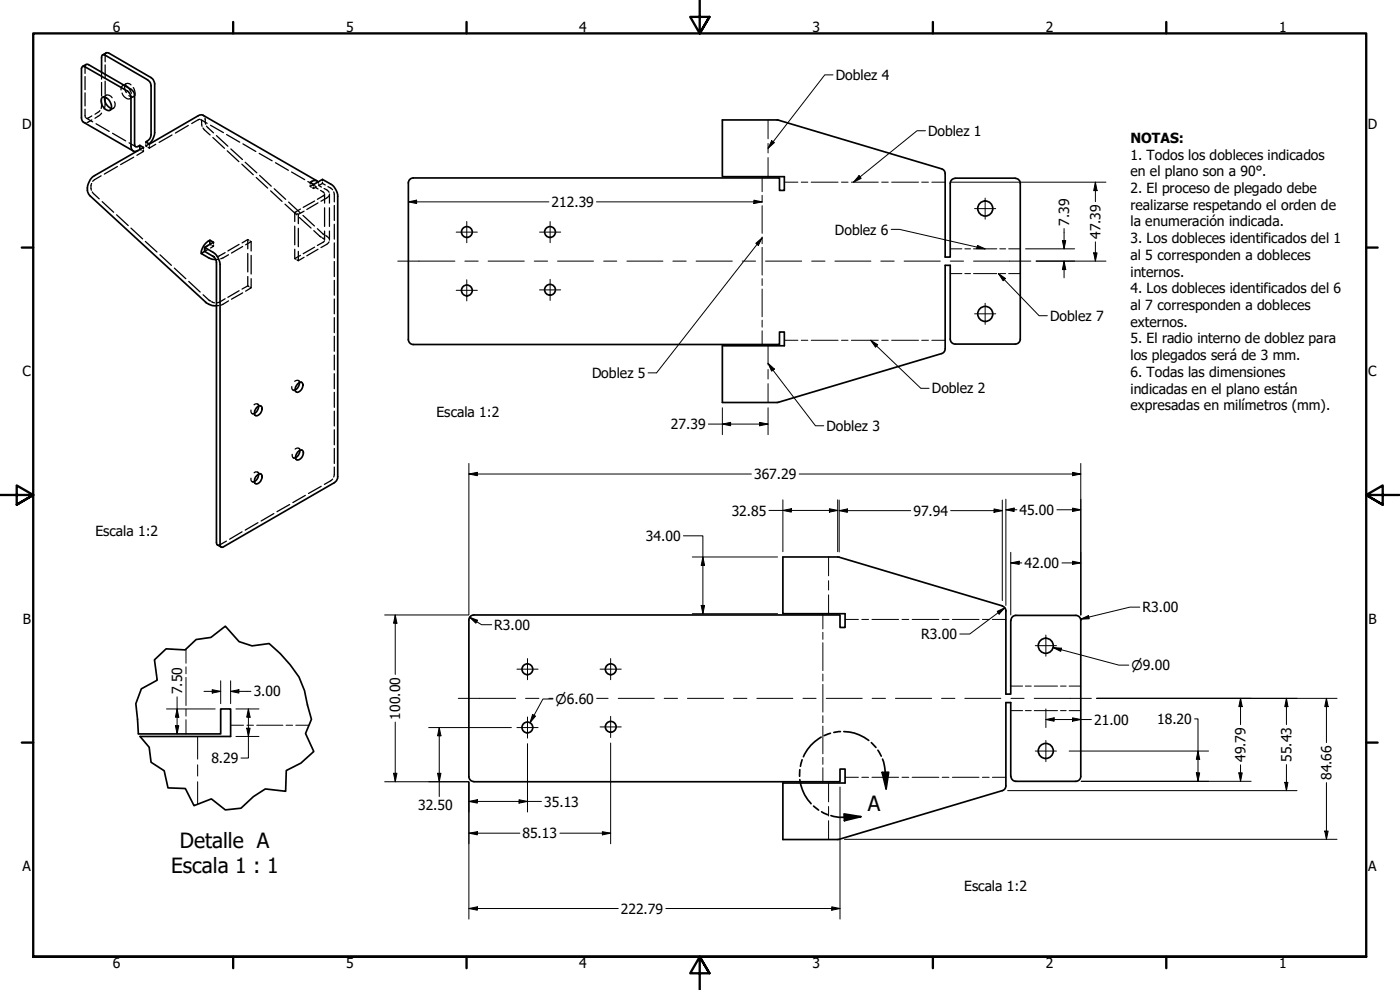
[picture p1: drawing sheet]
<svg xmlns="http://www.w3.org/2000/svg" width="420mm" height="297mm" viewBox="0 0 420 297" stroke-linecap="round" stroke-linejoin="round" font-family="sans-serif">
<!-- layer: Hidden (ANSI) -->
<g fill="none" stroke="#000" stroke-width=".38">
<path d="M25.6 19.8l-.1 2.2M25.8 19.4l-.1 .1M31.6 16.3v2.2M31.6 19.5v3.9M31.9 15.9l-.2 .2M25.1 36.7l.5 .1M25.5 32.8l.2 2.4M25.5 23v3.9M25.5 27.9v3.9M25.8 35.4l2 1.2M27.6 36l-1.5 .8M27.6 34.8l-1.5 .7"/>
<path d="M28.8 37.1l4 2.3M30 33.2l-1.5 1.1M30.5 34l-.6 .6-1.4 .9M30.5 29.8l-.1 2.8M30.5 21.6v2.1M30.5 24.8v4M31.1 29l-.3 .2M31.4 29.1a1.21 1.21 0 0 1 1.2-.6 1.21 1.21 0 0 1 1.1 .8M31.6 29.3a6.3 6.3 0 0 1-.4 3.4M31.6 24.4v3.9M31.8 28.6l-.3 .2M33.4 32.9l-.4 .2"/>
<path d="M33.8 40l3.9 2.3M34.1 32.5l-.4 .2M34.4 30.5a1.23 1.23 0 0 1 .1 1.4 1.23 1.23 0 0 1-1.1 .7M36.6 27.9a2.24 2.24 0 0 0 2.4 1.7l.4-.6M37.1 25.5l-.3 .2M37.3 25.6a.98 .98 0 0 0-1 1.4M37.5 25.7v1.1l.4 1M37.8 25.1l-.3 .2M38.5 26.3l.9 1.7M39.3 25.4a1.06 1.06 0 0 0-1.8 .2M39.4 29.4l-.3 .2M40 26.3l.4 .7a1.38 1.38 0 0 1-.6 2.1l-1.1-.4"/>
<path d="M40.1 29l-.3 .2M56.5 37.6l-3.9 2.3M60 35.8l-2.5 1.3M60.3 35.9l1.9 1.1M60.4 36.1l.1 .7M60.5 37.1l.1 .8M60.9 38.4l2.2 2.1M61 34.6l.3 .4M61.5 35.4l.1 .8M61.6 36.4l.1 .9M62 37.8l2.1 2.1M63.2 37.6l3.9 2.2"/>
<path d="M27.3 56.2l.1 .9M27.5 55l-.2 1M27.7 57.6l2.1 2.1M30.4 52.8l-2.6 1.6M35.2 50l-3.9 2.2M38.7 42.8l2 1.2M40.1 47.2l-3.9 2.2M42 44.8l.4 .2M42.7 45.3l.4 .2M43.1 45.5l-2 1.1M43.1 44.2v.4M43.1 45v.5"/>
<path d="M43.8 42.6v.4M43.8 43.4v.4M43.9 43.7l-.1 .1 .3 .2M44.4 43.4l-.3 .2M44.4 44.2l.4 .2M44.8 43.2l-.2 .1M44.8 43.2v.4M44.8 44v.4M46.7 43.3l-1.9 1.1M51.6 40.5l-3.8 2.2M63.9 41.3l3.5 3.2M65 40.7l3.4 3.2"/>
<path d="M68 40.4l3.9 2.3M68.2 45.3l3.5 3.2M69.3 44.7l3.5 3.2M72.6 49.3l3.4 3.1M72.9 43.2l3.9 2.3M73.6 48.7l3.5 3.2M76.9 53.3l3.4 3.1M77.8 46l3.9 2.2M77.9 52.6l3.5 3.3M81.2 57.3l3.4 3.1M82.3 56.6l3.4 3.2M82.7 48.8l3.9 2.3"/>
<path d="M87.5 51.6l3.9 2.3M92.4 54.5l2 1M93.1 54.7v.5M93.1 55.5v.4M93.2 55.9l.2 .3M94.1 55.5l-.7 .2M94.1 55.4v.3M94.1 56.2v.4M94.6 55.7l.1 .5 .7 .5M95 56.1l-.9 .5-.3-.2M95.4 54.6l.2 .3M95.7 55.3v.4l.8 .4"/>
<path d="M96.2 57.1l1.1 .9M96.8 55l.8 .5M96.8 55l-.9 .5M96.8 53.8v.4M96.8 54.7v.3M97.3 56.6l.7 .3 .7 .8M97.3 58.5l-2.1 1.3M97.4 58.2v2.7M98.4 56l1.4 .9M98.7 58.7l-.7 .7-1.7 1M98.9 58.2v2.7M100.1 57.6l.2 3"/>
<path d="M30.7 60.5l3.4 3.2M35 64.4l3.5 3.3M39.3 68.4l3.5 3.3M43.6 72.4l3.5 3.2M48 76.4l3.4 3.2M61.6 74.7l-.2 .7 .9-.5M62.5 73.6l-.5 .5M63 73.3l.4 .2M63.8 76.8l.6 .2M63.8 73.7l.3 .2-.9 .5M64.1 72.7v.4M64.1 73.5v.4"/>
<path d="M65.5 77.8l-.7 .1M67.6 75.8l-2.4 1.2M68.6 76.4l-2.4 1.2M71.8 73.3l-3.4 2M72.8 74l-3.3 1.9M74.4 71.9l-1.8 1M74.4 71.9v2.8M74.4 76.1v5.5M74.4 71.9l.3 .2M75.1 72.3l.3 .2v2.8M75.4 72.5l-1.7 1M75.4 76.6v5.6"/>
<path d="M85.5 61.3l3.5 3.1M86.6 60.6l3.4 3.2M88.5 63.7l.3 .2M88.5 63.7v2.8M88.5 67.9v5.6M88.5 74.8v2.8M88.5 77.6l.3 .2M89.5 75.4v2.8l-.3-.2M89.5 64.3v2.8M89.5 68.5v5.5M89.9 65.3l3.4 3.1M90.2 62.7l-1.7 1"/>
<path d="M90.2 76.6l-1.7 1M90.9 64.6l3.5 3.2M91.2 63.4l-1.7 .9-.3-.2M91.2 77.2l-1.7 1M94.2 69.2l1.8 1.7M94.4 60.3l-3.4 1.9M94.4 74.2l-3.4 1.9M95.2 68.6l1.9 1.7M95.4 60.9l-3.3 2M95.4 74.8l-3.3 2M96.1 71l.4 .2M96.7 71.4l.6 .5"/>
<path d="M97.2 70.3l.3 .3M97.3 72.3l-2.1 1.3M97.4 62.3v5.6M97.4 69.3v2.8M97.8 70.7l.9 .9M98.7 72.6l-.7 .7-1.7 1M98.9 62.3v5.6M98.9 69.3v2.8M100.3 61.6v4.6M100.3 67.3v4.4M100.3 72.9v4.5M100.3 78.5v4.5"/>
<path d="M52.3 80.4l3.5 3.2M56.6 84.4l3.5 3.2M61 88.4l1.8 1.7M62.9 90.2l.3 .1M63.5 90.5l.9 .4M65.7 91.7h-.7M67.6 89.6l-2.4 1.3M68.6 90.3l-2.3 1.3M71.8 87.2l-3.4 2M72.8 87.9l-3.3 1.9M74.4 85.8l-1.8 .9M74.4 85.8l.3 .2"/>
<path d="M74.4 83v2.8M75.1 86.2l.3 .1-1.7 1.1M75.4 83.6v2.7M100.3 84.1v4.5M100.3 89.7v4.5M100.3 95.3v4.5M87.6 116v.5a.65 .65 0 0 0 1 .5M87.9 117l.3 .2M88.5 114.4v-.1a.75 .75 0 0 1 .8-.2 .75 .75 0 0 1 .6 .7M88.6 117.4l.4 .2M89.5 114.2l.4 .1M90.2 114.5l.4 .2"/>
<path d="M100.3 100.9v4.5M100.3 106.5v4.5M100.3 112.1v4.5M100.3 117.7v4.5M75.3 123v.6a.64 .64 0 0 0 1 .5M75.6 124.1l.4 .2M76.3 121.5v-.1a.75 .75 0 0 1 .8-.2 .75 .75 0 0 1 .5 .6M76.3 124.5l.4 .2M77.3 121.2l.4 .2M78 121.7l.4 .1M87.7 136.3l.3 1.1 .7-.1M88 137.3l.3 .2"/>
<path d="M88.6 134.7a.75 .75 0 0 1 .9-.3 .75 .75 0 0 1 .5 .7M88.7 137.8l.4 .2M89.7 134.5l.3 .2M90.4 134.9l.3 .2M100.3 123.4v4.4M100.3 129v4.5M100.3 134.5v4.6M72.6 159.6l-3.7 2.2M75.3 143.5v.5a.65 .65 0 0 0 1 .4M75.6 144.5l.4 .2M76.3 141.8a.82 .82 0 0 1 1.2 .1l.1 .4M76.3 144.9l.4 .2"/>
<path d="M77.3 141.7l.4 .1M77.4 156.8l-3.8 2.3M78 142l.4 .2M82.2 154.1l-3.8 2.2M86.9 151.4l-3.8 2.1M91.6 148.6l-3.7 2.2M96.4 145.9l-3.8 2.2M99.8 143.7l-2.5 1.6M100.3 140.1l-.2 3M65.3 163.5l.2 .1M67.9 162.4l-2.1 1.1"/>
</g>
<!-- layer: Visible (ANSI) -->
<g fill="none" stroke="#000" stroke-width=".51">
<path d="M24.8 19.9l1-.5h.8l12.7 7.4 .9 .9 .2 .9v15.1a.63 .63 0 0 0 1.1 .2l.5-.3 1.1 .6-14.7 8.5a4.2 4.2 0 0 0-1.4 6l34.9 32.2 1.8 .8h1.3M30.8 16.5l1.3-.7 .5 .1 12.7 7.4 .7 .6 .4 1.2v14.7l-.5 1.8-1.1 1.6M30.5 21.6v-4.8a.63 .63 0 0 1 1.1-.2l12.7 7.3 .8 1 .2 .9v14.6l-.4 1.3-1.1 .9 1 .6 14.7-8.5 1.1-.2 34.5 19.8M30.7 29.3a2.18 2.18 0 0 1 2.6 1.9 1.19 1.19 0 0 1-.2 1.8 1.19 1.19 0 0 1-1.7-.4 2.86 2.86 0 0 1-.7-3.3zM31.4 29.1a3.2 3.2 0 0 0 2 3.5M37.3 25.6l1.2 .7M37.5 25.6v.1M233.2 36l49.4 14.7 .6 .4 .5 1M233.2 36h-16.4v17h18.6v4.1h-1.5v-3.7h-109.9a1.49 1.49 0 0 0-1.4 1.5v47a1.49 1.49 0 0 0 1.4 1.5h109.9v-3.8h1.5v4.1h-18.6v17.1h16.4M41.5 45.1a1.31 1.31 0 0 1-1.5 .2 1.31 1.31 0 0 1-.7-1.4v-15.1l-.2-.4-.8-1-12.8-7.3a.65 .65 0 0 0-.7-.1 .65 .65 0 0 0-.4 .6v14.8l.4 1.1 15.1 8.8M42 43.6v1.2M95.4 54.6a1.6 1.6 0 0 0-2.3 .1l1 .7 2.7-1.6a6.5 6.5 0 0 1 3.8 2.8l.7 1.7v85.1l-.3 .9-.7 .5-33.6 19.4a.66 .66 0 0 1-.7-.8v-84.1l-.8-2.4a7.5 7.5 0 0 0-3.8-2.7"/>
<path d="M283.7 52.1v25h1.5v-22.1a1.49 1.49 0 0 1 1.5-1.5M286.7 53.5h18M304.7 53.5a1.49 1.49 0 0 1 1.5 1.5v46.8M61.4 75.4l-1 .7 2.7 1.5 1.7 .3M61.4 75.4l2.8 1.7 .6 .8 .2 .8v84.1l.1 .6 1.3 .7M63 73.3v-1.2a4.8 4.8 0 0 0-2.6 4M63 72.1l1.1 .6-2.7 1.5v1.2M89.3 115.2a.93 .93 0 0 1 1.6-.1 2.05 2.05 0 0 1-1.9 2.6 1.66 1.66 0 0 1 .3-2.5zM89.9 114.8l-.4 1.3-.9 .9M285.2 101.7a1.49 1.49 0 0 0 1.5 1.5h18a1.49 1.49 0 0 0 1.5-1.5M285.2 101.8v-22.2h-1.5v25.1l-.5 1-.6 .4-49.4 14.7M77 122.3a.93 .93 0 0 1 1.6-.1 2.05 2.05 0 0 1-1.9 2.5l-.3-.6a2.15 2.15 0 0 1 .6-1.8z"/>
<path d="M77.6 121.8l-.3 1.3-1 1M89.4 135.6a.93 .93 0 0 1 1.6-.2 2.05 2.05 0 0 1-1.9 2.6 1.66 1.66 0 0 1 .3-2.4zM90 135.1l-.3 1.3-1 .9M77 142.7a.93 .93 0 0 1 1.6-.1 2.05 2.05 0 0 1-1.9 2.5 1.83 1.83 0 0 1 .3-2.4zM77.6 142.3l-.3 1.3-1 .8M140.7 186v47M142.2 184.5a1.49 1.49 0 0 0-1.5 1.5M300.8 181.8l-48.9-14.6-17-.1v17h18.7v4.2h-1.5v-3.8h-109.9M300.8 181.8l.7 .4 .4 1.1M301.9 183.2v25.1h1.4v-22.2M304.9 184.6h18M304.9 184.6a1.49 1.49 0 0 0-1.5 1.5"/>
<path d="M322.9 184.6a1.49 1.49 0 0 1 1.5 1.5M324.4 186.1v46.8M41.5 220.2h24.7v-7.5h3v8.3h-27.2M140.7 233a1.49 1.49 0 0 0 1.5 1.5M303.3 232.9v-22.1h-1.4v25l-.4 1-.7 .4-49.2 14.7h-16.7v-17h18.7v-4.2h-1.5v3.9h-109.9M303.4 232.9a1.49 1.49 0 0 0 1.5 1.5M304.9 234.4h18M324.4 232.9a1.49 1.49 0 0 1-1.5 1.5"/>
<circle cx="140.1" cy="69.6" r="1.62"/>
<circle cx="165.1" cy="69.6" r="1.62"/>
<circle cx="295.7" cy="62.6" r="2.25"/>
<circle cx="140.1" cy="87.1" r="1.62"/>
<circle cx="165.1" cy="86.9" r="1.62"/>
<circle cx="295.7" cy="94.2" r="2.25"/>
<circle cx="313.8" cy="193.8" r="2.25"/>
<circle cx="158.3" cy="200.8" r="1.62"/>
<circle cx="158.3" cy="218.3" r="1.62"/>
<circle cx="183.3" cy="218.1" r="1.62"/>
<circle cx="183.3" cy="200.8" r="1.62"/>
<circle cx="313.8" cy="225.3" r="2.25"/>
</g>
<!-- layer: Bend Centerline (ANSI) -->
<g fill="none" stroke="#000" stroke-width=".3">
<path d="M230.5 36v5.6M228.7 53.4v4.1M228.7 58.6v2.1M230.5 43v2.9M230.5 47.3v5.7M235.4 54.7h4.1M240.5 54.7h1.9M243.5 54.7h8M252.5 54.7h2M255.5 54.7h8.1M264.6 54.7h2M267.6 54.7h8.1"/>
<path d="M276.6 54.7h2M279.7 54.7h4M228.7 61.7v8.3M228.7 71.1v2M228.7 74.2v8.3M285.2 74.7h3.5M289.6 74.7h1.7M292.2 74.7h6.9M300 74.7h1.8M302.7 74.7h3.5M228.7 83.6v2M228.7 86.7v8.3"/>
<path d="M228.7 96.1v2.1M228.7 99.2v4.2M285.2 82.1h3.5M289.6 82.1h1.7M292.2 82.1h6.9M300 82.1h1.8M302.7 82.1h3.5M230.5 103.7v5.8M230.5 110.9v2.8M230.5 115.1v5.7M235.4 102.1h4.1M240.5 102.1h1.9"/>
<path d="M243.5 102.1h8M252.5 102.1h2M255.5 102.1h8.1M264.6 102.1h2M267.6 102.1h8.1M276.6 102.1h2M279.7 102.1h4M248.7 167.1v5.7M248.7 174.2v2.8M248.7 178.5v5.6M55.8 194.7v4.3M247 184.5v4.2"/>
<path d="M247 189.7v2.1M247 192.8v8.4M253.6 185.9h4M258.6 185.9h2.1M261.7 185.9h8M270.7 185.9h2M273.7 185.9h8M282.8 185.9h2M285.8 185.9h8M294.8 185.9h2.1M297.8 185.9h4.1M55.8 200.1v2.1"/>
<path d="M55.8 203.2v8.5M55.8 212.8v2.1M55.8 215.9v4.3M69.2 217.6h3.9M74.1 217.6h2M77 217.6h7.9M85.9 217.6h1.9M88.8 217.6h3.9M247 202.2v2.1M247 205.3v8.4M247 214.7v2.1M247 217.9v8.3"/>
<path d="M303.3 205.9h3.6M303.3 213.2h3.6M307.7 205.9h1.8M307.7 213.2h1.8M310.4 205.9h7M310.4 213.2h7M318.3 205.9h1.7M318.3 213.2h1.7M320.9 205.9h3.5M320.9 213.2h3.5M59.3 221v6.8M59.3 229.5v3.3"/>
<path d="M59.3 234.6v6.7M247 227.3v2M247 230.4v4.2M248.7 234.9v5.7M253.6 233.2h4M258.6 233.2h2.1M261.7 233.2h8M270.7 233.2h2M273.7 233.2h8M282.8 233.2h2M285.8 233.2h8M294.8 233.2h2.1"/>
<path d="M297.8 233.2h4.1M248.7 242v2.8M248.7 246.2v5.7"/>
</g>
<!-- layer: Break Line (ANSI) -->
<path d="M41.5 220.2l-.7-9.1 1.6-4.4 4.8-2.6-.8-6.1 3.4-3.3 5.8 .3 3.3-3.1 4.4-.7 4.3-3.3 4.2 4.6 3.8 1.3 5.2-.7 3.3 3 3 3.4 2.6 3.6 1.7 4.1 .9 4.3 1.2 4.3-1.8 4.3 2.5 5.4-3.9 3.5-4.4 2.2-.2 6.2-6.1-.7-3.5 2.3-3.8 3.5-4.7 .5-4.2-3.3-5.2 2-2.6-5.1-5.2-.2-1.1-5.1-4-2.6-.5-4.5-2.8-3.2" fill="none" stroke="#000" stroke-width=".51"/>
<!-- layer: Detail Boundary (ANSI) -->
<g fill="none" stroke="#000" stroke-width=".51">
<path d="M252.2 219.5l-1.9 .3M253.2 219.5a12.1 12.1 0 0 1 7.5 2.7M240 233.9v.1a13.1 13.1 0 0 0 3.4 7.2M240 230.9v2M240.7 228l-.5 1.9M246.4 221.2a12.5 12.5 0 0 0-5.3 5.9M249.2 220l-1.9 .7M261.5 222.8l1.4 1.5M263.5 225.1l1 1.8M264.7 231.8l2-.1-.8 5zM264.9 227.8a23.1 23.1 0 0 1 1 8.9M244.2 241.9l1.5 1.2"/>
<path d="M246.6 243.6l1.8 .9M249.4 244.7l2.4 .5 6.6-.2M253.3 244.2l5.1 .8-5 1.2z"/>
</g>
<path d="M264.7 231.8l2-.1-.8 5zM253.3 244.2l5.1 .8-5 1.2z" fill="#000"/>
<!-- layer: Border (ANSI) -->
<g fill="none" stroke="#000" stroke-width=".7">
<path d="M70 6.6v3.4M140 6.6v3.4M210 0v10l-2.9-4.9h5.8l-2.9 4.9 2.9-4.9M280 6.6v3.4M350 6.6v3.4M6.5 74.3h3.5M410 74.3h3.4M0 148.5h10l-5-2.8v5.7l5-2.9-5 2.9M420 148.5h-10l5-2.8v5.7l-5-2.9 5 2.9M6.5 222.8h3.5M410 222.8h3.4M10 287.1v-277.1h400v277.1h-400h400"/>
<path d="M70 287.1v3.4M140 287.1v3.4M212.9 292l-2.9-4.9 2.9 4.9h-5.8l2.9-4.9v9.9M280 287.1v3.4M350 287.1v3.4"/>
</g>
<!-- layer: Dimension (ANSI) -->
<g fill="none" stroke="#000" stroke-width=".3">
<path d="M285.2 54.7h46.7M328.7 54.7l.5 2.5h-1zM328.7 54.7v5.8M122.6 60.6l2.4-.5v1zM122.6 60.6h42.1M179 60.6h49.7M226.3 60.1l2.4 .5-2.4 .5zM307.8 74.7h14.7M311 78.3h20.9M318.8 72.2h1l-.5 2.5zM319.3 78.3l.5 2.6h-1zM319.3 68.6v6.1"/>
<path d="M319.3 78.3v5.1M328.2 75.9h1l-.5 2.4zM328.7 72.6v5.7M140.7 139.1v45.4M212.6 127.2h17.9M216.8 127.2l2.5-.5v1zM216.8 122.4v8M228 126.7l2.5 .5-2.5 .5zM230.5 122.4v8M324.4 139.1v45.4M140.7 142.2l2.6-.5v1zM140.7 142.2h84.8"/>
<path d="M230.8 153.1h20.6M234.9 153.1l2.6-.5v1.1zM234.9 150v15.5M239.8 142.2h84.6M248.9 152.6l2.5 .5-2.5 .6zM251.4 150v15.5M251.8 153.2l2.5-.5v1zM251.8 153.2h21.5M251.8 150v15.6M285.3 153.2h15.5M298.3 152.7l2.5 .5-2.5 .5zM300.8 150v30.2"/>
<path d="M301.9 153l2.5-.6v1.1zM301.9 153h3.3M301.9 149.8v31.9M317.2 153h7.2M321.9 152.4l2.5 .6-2.5 .5zM321.9 141.7l2.5 .5-2.5 .5zM205.1 160.8h5.8v23.3M207.8 167.1h25.6M210.9 167.1l.6 2.6h-1.1zM303.3 168.9l2.6-.5v.9zM303.3 168.9h3.3M303.3 165.7v18.8"/>
<path d="M318.7 168.9h5.7M321.9 168.4l2.5 .5-2.5 .4zM115.4 184.5h25.3M118.6 184.5l.5 2.5h-1zM118.6 184.5v17.9M141 185.2l2.3 .9-.5 .9zM141 185.2l3.5 2.2h3.1M207.8 184.1h25.6M210.4 181.7h1.1l-.6 2.4zM299.3 183.4l2.3-1-1.8 1.9zM301.6 182.4l-10.6 7.8h-3M316 194.3l2.6 .2-.3 .9z"/>
<path d="M316 194.3l19.8 5.3h3M324.3 185.8l2.3-1.1 .3 1zM342.1 182.2h-3l-14.8 3.6M50 212.7h14.6M52.6 217.7h1.1l-.6 2.5zM53.1 212.7l.6 2.5h-1.1zM53.1 209.1v11.1M61.2 207.4h5M63.7 206.9l2.5 .5-2.5 .5zM66.2 204.3v6.8M69.2 207.4l2.5-.5v1zM69.2 207.4h6.1"/>
<path d="M69.2 204.3v6.8M70.8 212.7h6.9M74 218.5h1.1l-.6 2.5zM74.5 212.7l.6 2.5h-1.1zM74.5 212.7v14.7h-2.2M118.6 216.6v18M128.7 218.3h24.8M131.8 218.3l.5 2.5h-1zM131.8 218.3v20.7M159.8 214.4l.9 .5-1.6 1.9zM165.9 209.7h-3l-3.8 7.1M313.9 215.9l2.5-.5v1z"/>
<path d="M313.9 215.9h13.6M313.9 212.7v5.6M321.9 215.4l2.5 .5-2.5 .5zM329.1 209.5h72.2M358.5 215.7h1v18.7M372.3 209.5l.5 2.5h-1zM372.3 209.5v7.9M386.1 209.5l.4 2.5h-.9zM386.1 209.5v7.9M398.1 209.5l.5 2.5h-1zM398.1 209.5v13.3M70.8 221h6.9"/>
<path d="M115.4 234.6h25.3M118.1 232h1l-.5 2.6zM131.3 232h1l-.5 2.6zM140.7 234.6v41.2M155.8 240l2.5 .5-2.5 .5zM158.3 223.1v20.5M183.3 222.9v30.3M252.1 236.1v39.7M302.4 237.2h86.9M320.9 225.3h41.8M324.5 234.4h51M359 231.9h1l-.5 2.5z"/>
<path d="M359.5 225.3l.5 2.5h-1zM371.8 231.9h1l-.5 2.5zM372.3 229.5v4.9M385.6 234.7h.9l-.4 2.5zM386.1 229.4v7.8M398.1 234.8v17M140.7 250l2.6-.5v1zM140.7 240.5l2.6-.5v1zM140.7 250h15.3M140.7 240.5h21.8M168 250h15.3M180.8 249.5l2.5 .5-2.5 .5z"/>
<path d="M253.4 251.8h147.9M397.6 249.4h1l-.5 2.4zM140.7 272.6l2.6-.5v1zM140.7 272.6h44.8M199.8 272.6h52.3M249.6 272.1l2.5 .5-2.5 .5z"/>
</g>
<g fill="#000">
<path d="M328.7 54.7l.5 2.5h-1zM122.6 60.6l2.4-.5v1zM226.3 60.1l2.4 .5-2.4 .5zM318.8 72.2h1l-.5 2.5zM328.2 75.9h1l-.5 2.4zM319.3 78.3l.5 2.6h-1zM216.8 127.2l2.5-.5v1zM228 126.7l2.5 .5-2.5 .5zM140.7 142.2l2.6-.5v1zM234.9 153.1l2.6-.5v1.1zM248.9 152.6l2.5 .5-2.5 .6zM251.8 153.2l2.5-.5v1z"/>
<path d="M298.3 152.7l2.5 .5-2.5 .5zM301.9 153l2.5-.6v1.1zM321.9 152.4l2.5 .6-2.5 .5zM321.9 141.7l2.5 .5-2.5 .5zM210.9 167.1l.6 2.6h-1.1zM303.3 168.9l2.6-.5v.9zM321.9 168.4l2.5 .5-2.5 .4zM118.6 184.5l.5 2.5h-1zM141 185.2l2.3 .9-.5 .9zM210.4 181.7h1.1l-.6 2.4zM299.3 183.4l2.3-1-1.8 1.9zM316 194.3l2.6 .2-.3 .9z"/>
<path d="M324.3 185.8l2.3-1.1 .3 1zM52.6 217.7h1.1l-.6 2.5zM53.1 212.7l.6 2.5h-1.1zM63.7 206.9l2.5 .5-2.5 .5zM69.2 207.4l2.5-.5v1zM74 218.5h1.1l-.6 2.5zM74.5 212.7l.6 2.5h-1.1zM159.8 214.4l.9 .5-1.6 1.9zM313.9 215.9l2.5-.5v1zM321.9 215.4l2.5 .5-2.5 .5zM372.3 209.5l.5 2.5h-1zM386.1 209.5l.4 2.5h-.9z"/>
<path d="M398.1 209.5l.5 2.5h-1zM118.1 232h1l-.5 2.6zM131.3 232h1l-.5 2.6zM131.8 218.3l.5 2.5h-1zM140.7 240.5l2.6-.5v1zM359 231.9h1l-.5 2.5zM359.5 225.3l.5 2.5h-1zM371.8 231.9h1l-.5 2.5zM385.6 234.7h.9l-.4 2.5zM140.7 250l2.6-.5v1zM155.8 240l2.5 .5-2.5 .5zM180.8 249.5l2.5 .5-2.5 .5z"/>
<path d="M397.6 249.4h1l-.5 2.4zM140.7 272.6l2.6-.5v1zM249.6 272.1l2.5 .5-2.5 .5z"/>
</g>
<!-- layer: Symbol (ANSI) -->
<g fill="none" stroke="#000" stroke-width=".3">
<path d="M250 22.5h-2.5l-17 22M277.7 39.2h-2.5l-19 15.5M231.6 42.2l.8 .6-1.9 1.7zM257.8 52.7l.6 .8-2.2 1.2zM223.1 78.5l-26.1 33.4h-2.5M226.8 73l1.9-1.6-1.1 2.2zM228.7 71.4l-5.4 6.9M267.5 68.8h2.4l25.8 5.9M293.4 73.6l2.3 1.1-2.6-.1zM299.7 82.1l2.1 1.5-.7 .7zM299.7 82.1l12.1 12.6h2.5M230.5 109l1.9 1.7-.8 .7z"/>
<path d="M230.5 109l14.2 18.7h2.5M261.3 102.1l2.1 1.3-.6 .8zM261.3 102.1l15.1 14.4h2.4"/>
</g>
<path d="M231.6 42.2l.8 .6-1.9 1.7zM257.8 52.7l.6 .8-2.2 1.2zM226.8 73l1.9-1.6-1.1 2.2zM293.4 73.6l2.3 1.1-2.6-.1zM299.7 82.1l2.1 1.5-.7 .7zM230.5 109l1.9 1.7-.8 .7zM261.3 102.1l2.1 1.3-.6 .8z" fill="#000"/>
<!-- layer: Center Mark (ANSI) -->
<g fill="none" stroke="#000" stroke-width=".3">
<path d="M295.7 59.4v6.4M136.9 69.6h6.4M140.1 66.5v6.3M161.9 69.6h6.4M165.1 66.5v6.3M292.5 62.6h6.3M136.9 87.1h6.4M140.1 83.9v6.4M161.9 87h6.4M165.1 83.8v6.4M292.5 94.2h6.3M295.7 91v6.3"/>
<path d="M158.3 197.6v6.3M183.3 197.6v6.3M310.7 193.7h6.4M313.9 190.5v6.4M155.1 200.8h6.4M155.1 218.3h6.4M158.3 215.1v6.4M180.1 200.8h6.3M180.1 218.1h6.3M183.3 214.9v6.4M310.7 225.3h6.4M313.9 222.2v6.3"/>
</g>
<!-- layer: Centerline (ANSI) -->
<g fill="none" stroke="#000" stroke-width=".3">
<path d="M119.4 78.3h17.1M139.5 78.3h4M146.5 78.3h10.9M160.3 78.3h4M167.3 78.3h10.8M181.2 78.3h3.9M188.2 78.3h10.7M201.9 78.3h4M208.9 78.3h10.9M222.8 78.3h4M229.7 78.3h10.9M243.6 78.3h4"/>
<path d="M250.6 78.3h10.8M264.4 78.3h4M271.3 78.3h10.9M285.2 78.3h4M292.2 78.3h17.2M137.5 209.5h17.2M157.7 209.5h4M164.7 209.5h1.2M179.1 209.5h3.4M185.5 209.5h10.8M199.3 209.5h4M206.3 209.5h10.9"/>
<path d="M220.2 209.5h4M227.1 209.5h10.8M241 209.5h3.9M248 209.5h10.8M261.7 209.5h4M268.7 209.5h10.9M282.6 209.5h4M289.6 209.5h10.8M303.4 209.5h3.9M310.4 209.5h17.1"/>
</g>
<g font-size="6.3">
<text x="260.4" y="243.3">A</text>
<text x="54" y="254.3">Detalle A</text>
<text x="51.4" y="261.8">Escala 1 : 1</text>
</g>
<g font-size="4.2">
<text x="33.8" y="9.6">6</text>
<text x="103.9" y="9.6">5</text>
<text x="173.9" y="9.6">4</text>
<text x="243.8" y="9.6">3</text>
<text x="313.9" y="9.6">2</text>
<text x="383.9" y="9.6">1</text>
<text x="250.8" y="24.1">Doblez 4</text>
<text x="6.7" y="38.7">D</text>
<text x="278.5" y="40.8">Doblez 1</text>
<text x="410.5" y="38.7">D</text>
<text x="339.3" y="42.8">NOTAS:</text>
<text x="339.3" y="47.9">1. Todos los dobleces indicados</text>
<text x="339.3" y="52.9">en el plano son a 90°.</text>
<text x="339.3" y="57.9">2. El proceso de plegado debe</text>
<text x="165.5" y="62.1">212.39</text>
<text x="339.3" y="62.9">realizarse respetando el orden de</text>
<text x="250.6" y="70.4">Doblez 6</text>
<text x="320.9" y="67.7" transform="rotate(-90 320.9 67.7)">7.39</text>
<text x="330.3" y="71.7" transform="rotate(-90 330.3 71.7)">47.39</text>
<text x="339.3" y="67.9">la enumeración indicada.</text>
<text x="339.3" y="72.9">3. Los dobleces identificados del 1</text>
<text x="339.3" y="78">al 5 corresponden a dobleces</text>
<text x="339.3" y="83">internos.</text>
<text x="339.3" y="88">4. Los dobleces identificados del 6</text>
<text x="339.3" y="93">al 7 corresponden a dobleces</text>
<text x="315.2" y="96.3">Doblez 7</text>
<text x="339.3" y="98">externos.</text>
<text x="339.3" y="103">5. El radio interno de doblez para</text>
<text x="6.8" y="113">C</text>
<text x="177.7" y="113.5">Doblez 5</text>
<text x="339.3" y="108.1">los plegados será de 3 mm.</text>
<text x="339.3" y="113.1">6. Todas las dimensiones</text>
<text x="410.7" y="113">C</text>
<text x="279.7" y="118">Doblez 2</text>
<text x="339.3" y="118.1">indicadas en el plano están</text>
<text x="131" y="125">Escala 1:2</text>
<text x="339.3" y="123.1">expresadas en milímetros (mm).</text>
<text x="201.4" y="128.8">27.39</text>
<text x="248" y="129.3">Doblez 3</text>
<text x="226.3" y="143.7">367.29</text>
<text x="219.6" y="154.7">32.85</text>
<text x="274.1" y="154.7">97.94</text>
<text x="305.9" y="154.5">45.00</text>
<text x="28.6" y="160.8">Escala 1:2</text>
<text x="193.9" y="162.3">34.00</text>
<text x="307.5" y="170.4">42.00</text>
<text x="342.9" y="183.7">R3.00</text>
<text x="6.9" y="187.2">B</text>
<text x="148.3" y="189">R3.00</text>
<text x="276.5" y="191.8">R3.00</text>
<text x="410.7" y="187.2">B</text>
<text x="54.7" y="208.3" transform="rotate(-90 54.7 208.3)">7.50</text>
<text x="76.1" y="209">3.00</text>
<text x="120.1" y="215.9" transform="rotate(-90 120.1 215.9)">100.00</text>
<text x="328.4" y="217.4">21.00</text>
<text x="347.3" y="217.2">18.20</text>
<text x="63.4" y="229">8.29</text>
<text x="373.8" y="228.6" transform="rotate(-90 373.8 228.6)">49.79</text>
<text x="387.6" y="228.6" transform="rotate(-90 387.6 228.6)">55.43</text>
<text x="399.6" y="234" transform="rotate(-90 399.6 234)">84.66</text>
<text x="125.5" y="242.9">32.50</text>
<text x="163.3" y="242">35.13</text>
<text x="156.8" y="251.5">85.13</text>
<text x="6.8" y="261.4">A</text>
<text x="410.7" y="261.4">A</text>
<text x="289.4" y="267.3">Escala 1:2</text>
<text x="186.3" y="274.1">222.79</text>
<text x="33.8" y="290.5">6</text>
<text x="103.9" y="290.5">5</text>
<text x="173.9" y="290.5">4</text>
<text x="243.8" y="290.5">3</text>
<text x="313.9" y="290.5">2</text>
<text x="383.9" y="290.5">1</text>
</g>
<g font-size="3.9">
<text x="339.6" y="201">⌀9.00</text>
<text x="166.8" y="211.3">⌀6.60</text>
</g>
</svg>
